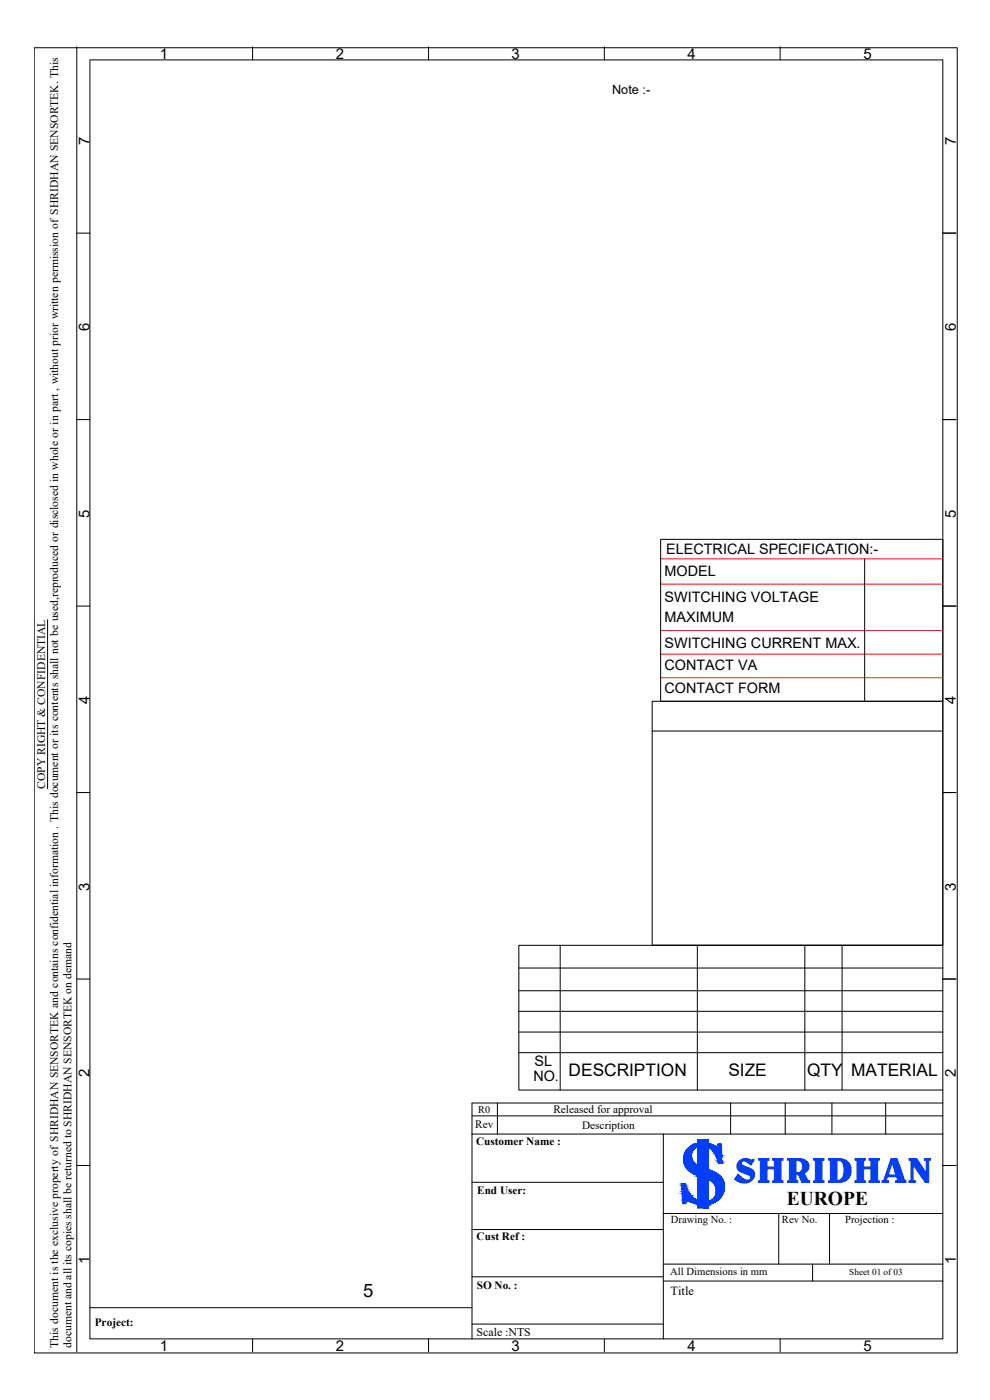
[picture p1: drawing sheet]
<svg xmlns="http://www.w3.org/2000/svg" width="297mm" height="420mm" viewBox="0 0 297 420" stroke-linecap="round" stroke-linejoin="round" font-family="sans-serif">
<!-- layer: 0 -->
<g fill="none" stroke="#000" stroke-width=".3">
<path d="M10.3 14.3h276.9v391.7h-276.9zM23 14v391.8M27 18h255.9v383.8h-255.9zM75.8 14v4M128.6 14v4M181.3 14v4M234.1 14v4M23 70h4M282.9 70h3.9M23 125.9h4M282.9 125.9h3.9M282.9 161.9v48.6"/>
<path d="M14.3 186v50.7M23 181.9h4M282.9 181.9h3.9M23 237.9h4M23 293.8h4M155.7 290.5h127.2M282.9 283.7h-127.2v43.4h127.2M282.9 293.8h3.9M141.6 331v9.3h141.3M23 349.8h4M141.6 354.8h57.4M199 340.3v61.5"/>
<path d="M282.9 349.8h3.9M141.6 369h57.4M199 379.4h83.9M199 364.2h83.9M233.7 364.2v15.2M243.8 379.4v5.1M248.9 364.2v15.2M27 392.5h114.6M141.6 397.4h57.4M141.6 383.2h57.4M199 384.5h83.9M75.8 401.8v4"/>
<path d="M128.6 401.8v4M181.3 401.8v4M234.1 401.8v4"/>
</g>
<g fill="#003fff" stroke="#003fff" stroke-width=".3">
<path d="M210.5 342.9h.5z"/>
<path d="M211.6 360.6h3z"/>
<path d="M204.8 360.3h1.5l-.6 .9z"/>
<path d="M210 361.5h2.1z"/>
<path d="M209.3 342.9h.3z"/>
<path d="M212 342.9l.5 .1z"/>
<path d="M211.3 350.4h1.2v.4z"/>
<path d="M210.7 360.5h1.3z"/>
<path d="M209.3 361.5l.4 .1z"/>
<path d="M212.1 361.6h.4z"/>
<path d="M211.5 361.7h1z"/>
<path d="M210.5 342.9l1.1 .1zM210 343h1.6zM210 343h1.6zM210 343h1.6z"/>
<path d="M210 343l2.1 .1zM209.5 343.1h2.6z"/>
<path d="M209.5 343.1h2.7zM209.4 343.1h2.8z"/>
<path d="M209.4 343.1l3.2 .1zM209 343.2h3.6z"/>
<path d="M209 343.2h3.8zM208.8 343.2h4z"/>
<path d="M208.8 343.2l4.3 .1zM208.5 343.3h4.6z"/>
<path d="M208.5 343.3l4.8 .1zM208.3 343.4h5z"/>
<path d="M208.3 343.4l5.3 .1zM208 343.5h5.6z"/>
<path d="M208 343.5l5.9 .1zM207.8 343.6h6.1z"/>
<path d="M207.8 343.6l6.3 .1zM207.6 343.7h6.5z"/>
<path d="M207.6 343.7l6.8 .2-.3-.2zM207.4 343.9l.2-.2 6.8 .2z"/>
<path d="M210.5 343.9h3.9zM210.5 343.9h3.9z"/>
<path d="M207.4 343.9h3.1zM207.4 343.9h3.1z"/>
<path d="M207.4 343.9h2.7zM207.4 343.9h3.1z"/>
<path d="M211 343.9h3.4zM211 343.9h3.4z"/>
<path d="M211.2 343.9h3.3zM211.2 343.9h3.3z"/>
<path d="M207.4 343.9h2.7zM207.2 344h2.5z"/>
<path d="M207.2 344h2.5zM207.2 344h2.4z"/>
<path d="M211.4 343.9l3.2 .1zM211.4 343.9l3.2 .1z"/>
<path d="M207.2 344h2.4zM207.2 344l2.2 .1z"/>
<path d="M211.8 344l3 .2zM211.8 344l3 .2z"/>
<path d="M207.1 344.1l1.9 .1 .4-.1zM206.9 344.2l.2-.1 1.9 .1z"/>
<path d="M215.5 343.4l1 .8v-.8zM215.5 343.4l1 .8h-1.6z"/>
<path d="M212.2 344.2h2.7zM212.2 344.2h2.7z"/>
<path d="M206.9 344.2h2.1zM206.8 344.3h2.1z"/>
<path d="M212.4 344.2l4.1 .1zM212.4 344.2l4.1 .1z"/>
<path d="M206.8 344.3h2.1zM206.7 344.4h2z"/>
<path d="M212.5 344.3l4 .2v-.2zM212.5 344.3l4 .2h-3.6z"/>
<path d="M206.7 344.4l1.7 .2 .3-.2zM206.4 344.6l.3-.2 1.7 .2zM206.4 344.6h2zM206.4 344.6h2z"/>
<path d="M212.9 344.5l3.6 .2v-.2zM212.9 344.5l3.6 .2h-3.3z"/>
<path d="M206.4 344.6l1.8 .3 .2-.3zM206.4 344.6l1.8 .3h-2z"/>
<path d="M206.2 344.9h2zM206.2 344.9l1.9 .1z"/>
<path d="M213.2 344.7l3.3 .3v-.3zM213.2 344.7l3.3 .3h-3z"/>
<path d="M206.1 345l1.9 .1 .1-.1zM206.1 345l1.9 .1h-2z"/>
<path d="M206 345.1l1.8 .2 .2-.2zM206 345.1l1.8 .2h-1.9z"/>
<path d="M205.9 345.3h1.9zM205.9 345.3l1.9 .1z"/>
<path d="M213.5 345l3 .4v-.4zM213.5 345l3 .4h-2.6z"/>
<path d="M205.8 345.4l1.9 .2 .1-.2zM205.8 345.4l1.9 .2h-2zM205.7 345.6h2zM205.7 345.6h2z"/>
<path d="M213.9 345.4l2.6 .3v-.3zM213.9 345.4l2.6 .3h-2.3z"/>
<path d="M205.7 345.6l1.8 .3 .2-.3zM205.7 345.6l1.8 .3h-2z"/>
<path d="M205.5 345.9l2 .1zM205.5 345.9l2 .1z"/>
<path d="M214.2 345.7l2.3 .4v-.4zM214.2 345.7l2.3 .4h-2z"/>
<path d="M205.5 346l2 .2v-.2zM205.5 346l2 .2h-2.1z"/>
<path d="M205.4 346.2l2 .2 .1-.2zM205.4 346.2l2 .2h-2.1z"/>
<path d="M205.3 346.4h2.1zM205.3 346.4h2.1z"/>
<path d="M214.5 346.1l2 .6v-.6zM214.5 346.1l2 .6h-1.8z"/>
<path d="M205.3 346.4l2.1 .3v-.3zM205.3 346.4l2.1 .3h-2.2zM205.2 346.7h2.2zM205.2 346.7h2.2z"/>
<path d="M205.2 346.7l2.3 .4-.1-.4zM205.2 346.7l2.3 .4h-2.3zM205.2 347.1h2.3zM205.2 347.1h2.3z"/>
<path d="M214.7 346.7l1.8 .5v-.5zM214.7 346.7l1.8 .5h-1.5z"/>
<path d="M205.2 347.1l2.4 .4-.1-.4zM205.2 347.1l2.4 .4h-2.5z"/>
<path d="M205.1 347.5l2.5 .1zM205.1 347.5l2.5 .1z"/>
<path d="M205.1 347.6l2.5 .2v-.2zM205.1 347.6l2.5 .2h-2.5z"/>
<path d="M205.1 347.8l2.6 .3-.1-.3zM205.1 347.8l2.6 .3h-2.6zM205.1 348.1h2.6zM205.1 348.1h2.6z"/>
<path d="M215 347.2l1.5 1v-1zM215 347.2l1.5 1h-1.1z"/>
<path d="M205.1 348.1l2.7 .2-.1-.2zM205.1 348.1l2.7 .2h-2.6z"/>
<path d="M215.4 348.2l1.1 .3v-.3zM215.4 348.2l1.1 .3h-1.1z"/>
<path d="M205.2 348.3l2.8 .3-.2-.3zM205.2 348.3l2.8 .3h-2.8zM205.2 348.6h2.8zM205.2 348.6h2.8z"/>
<path d="M205.2 348.6l3 .2-.2-.2zM205.2 348.6l3 .2h-3z"/>
<path d="M215.4 348.5l1.1 .3v-.3zM215.4 348.5l1.1 .3h-1z"/>
<path d="M205.2 348.8l3.2 .2-.2-.2zM205.2 348.8l3.2 .2h-3.2z"/>
<path d="M205.2 349l3.2 .1zM205.2 349l3.2 .1z"/>
<path d="M215.5 348.8l1 .4v-.4zM215.5 348.8l1 .4h-.9z"/>
<path d="M205.2 349.1l3.5 .2-.3-.2zM205.2 349.1l3.5 .2h-3.4z"/>
<path d="M205.3 349.3l3.7 .2-.3-.2zM205.3 349.3l3.7 .2h-3.6z"/>
<path d="M205.4 349.5h3.6zM205.4 349.5h3.6z"/>
<path d="M205.4 349.5l3.9 .2-.3-.2zM205.4 349.5l3.9 .2h-3.8z"/>
<path d="M205.5 349.7l4.1 .2-.3-.2zM205.5 349.7l4.1 .2h-4.1z"/>
<path d="M205.5 349.9l4.3 .1zM205.5 349.9l4.3 .1z"/>
<path d="M205.6 350l5.1 .3-.9-.3zM205.6 350l5.1 .3h-4.9z"/>
<path d="M205.8 350.3l5 .1zM205.8 350.3l5 .1z"/>
<path d="M205.8 350.4l6 .3-1-.3zM205.8 350.4l6 .3h-5.7z"/>
<path d="M206.1 350.7l5.8 .1zM206.1 350.7l5.8 .1z"/>
<path d="M206.1 350.8l6.9 .3-1.1-.3zM206.1 350.8l6.9 .3h-6.5z"/>
<path d="M206.5 351.1l6.5 .1zM206.5 351.1l6.5 .1z"/>
<path d="M206.5 351.2l7.1 .2-.6-.2zM206.5 351.2l7.1 .2h-6.8z"/>
<path d="M206.8 351.4l7 .1zM206.8 351.4l7 .1z"/>
<path d="M206.9 351.5l7.4 .2-.5-.2zM206.9 351.5l7.4 .2h-7.1z"/>
<path d="M207.2 351.7l7.3 .2zM207.2 351.7l7.3 .2z"/>
<path d="M207.4 351.9l7.5 .2-.4-.2zM207.4 351.9l7.5 .2h-7.1z"/>
<path d="M207.8 352.1l7.2 .1zM207.8 352.1l7.2 .1z"/>
<path d="M207.9 352.2l7.5 .1-.4-.1zM207.9 352.2l7.5 .1h-7.1z"/>
<path d="M208.3 352.3l7.1 .1zM208.3 352.3l7.1 .1z"/>
<path d="M208.4 352.4l7.3 .2-.3-.2zM208.4 352.4l7.3 .2h-6.7zM209 352.6h6.7zM209 352.6h6.7z"/>
<path d="M209 352.6l6.9 .2-.2-.2zM209 352.6l6.9 .2h-6.5z"/>
<path d="M209.4 352.8l6.7 .1zM209.4 352.8l6.7 .1z"/>
<path d="M209.8 352.9l6.6 .4-.3-.4zM209.8 352.9l6.6 .4h-5.7z"/>
<path d="M210.7 353.3h5.7zM210.7 353.3h5.7z"/>
<path d="M210.8 353.3l5.9 .3-.3-.3zM210.8 353.3l5.9 .3h-5z"/>
<path d="M211.7 353.6l5.1 .2-.1-.2zM211.7 353.6l5.1 .2h-4.6z"/>
<path d="M212.2 353.8l4.6 .1zM212.2 353.8l4.6 .1z"/>
<path d="M212.5 353.9l4.4 .1zM212.5 353.9l4.4 .1z"/>
<path d="M212.7 354l4.2 .1zM212.7 354l4.2 .1z"/>
<path d="M212.8 354.1l4.2 .1-.1-.1zM212.8 354.1l4.2 .1h-4z"/>
<path d="M213 354.2l4.1 .2zM213 354.2l4.1 .2z"/>
<path d="M213.2 354.4l3.9 .2v-.2zM213.2 354.4l3.9 .2h-3.6z"/>
<path d="M213.5 354.6l3.7 .3-.1-.3zM213.5 354.6l3.7 .3h-3.3z"/>
<path d="M213.9 354.9l3.3 .1zM213.9 354.9l3.3 .1z"/>
<path d="M214 355l3.3 .2-.1-.2zM214 355l3.3 .2h-3.1z"/>
<path d="M214.2 355.2l3.1 .1zM214.2 355.2l3.1 .1z"/>
<path d="M204.6 355.2l1.1 .3-.2-.3zM204.6 355.2l1.1 .3h-1.1z"/>
<path d="M214.3 355.3l3 .3v-.3zM214.3 355.3l3 .3h-2.9z"/>
<path d="M214.4 355.6l3 .2-.1-.2zM214.4 355.6l3 .2h-2.8z"/>
<path d="M204.6 355.5l1.2 .4-.1-.4zM204.6 355.5l1.2 .4h-1.1z"/>
<path d="M214.6 355.8l2.8 .1zM214.6 355.8l2.8 .1z"/>
<path d="M214.6 355.9l2.8 .3v-.3zM214.6 355.9l2.8 .3h-2.7z"/>
<path d="M204.7 355.9l1.2 .4-.1-.4zM204.7 355.9l1.2 .4h-1.2z"/>
<path d="M214.7 356.2l2.7 .2v-.2zM214.7 356.2l2.7 .2h-2.6z"/>
<path d="M214.8 356.4h2.6zM214.8 356.4l2.5 .1z"/>
<path d="M214.8 356.5l2.5 .3v-.3zM214.8 356.5l2.5 .3h-2.4z"/>
<path d="M204.7 356.3l1.5 .6-.3-.6zM204.7 356.3l1.5 .6h-1.5z"/>
<path d="M214.9 356.8l2.4 .2v-.2zM214.9 356.8l2.4 .2h-2.4z"/>
<path d="M214.9 357h2.4zM214.9 357l2.3 .2z"/>
<path d="M214.9 357.2l2.3 .3v-.3zM214.9 357.2l2.3 .3h-2.3z"/>
<path d="M204.7 356.9l1.8 .7-.3-.7zM204.7 356.9l1.8 .7h-1.8z"/>
<path d="M214.9 357.5h2.3zM214.9 357.5l2.2 .1z"/>
<path d="M214.9 357.6l2.2 .2v-.2zM214.9 357.6l2.2 .2h-2.2z"/>
<path d="M214.9 357.8l2.1 .3 .1-.3zM214.9 357.8l2.1 .3h-2.1z"/>
<path d="M214.9 358.1h2.1zM214.9 358.1l2.1 .1z"/>
<path d="M204.7 357.6l2.2 .6-.4-.6zM204.7 357.6l2.2 .6h-2.2z"/>
<path d="M214.9 358.2l1.9 .3 .2-.3zM214.9 358.2l1.9 .3h-2z"/>
<path d="M214.8 358.5h2zM214.8 358.5l2 .1z"/>
<path d="M204.7 358.2l2.7 .6-.5-.6zM204.7 358.2l2.7 .6h-2.7z"/>
<path d="M214.7 358.6l1.9 .2 .2-.2zM214.7 358.6l1.9 .2h-2z"/>
<path d="M214.6 358.8l1.9 .2 .1-.2zM214.6 358.8l1.9 .2h-1.9z"/>
<path d="M214.6 359h1.9zM214.6 359l1.8 .1h-1.9z"/>
<path d="M204.7 358.8l3.1 .4-.4-.4zM204.7 358.8l3.1 .4h-3.1z"/>
<path d="M214.5 359.1l1.7 .3 .2-.3zM214.5 359.1l1.7 .3h-1.9z"/>
<path d="M214.3 359.4h1.9zM214.3 359.4h1.9z"/>
<path d="M204.7 359.2l3.6 .4-.5-.4zM204.7 359.2l3.6 .4h-3.6z"/>
<path d="M214.3 359.4l1.7 .2 .2-.2zM214.3 359.4l1.7 .2h-1.9z"/>
<path d="M214.1 359.6l1.7 .2 .2-.2zM214.1 359.6l1.7 .2h-1.8z"/>
<path d="M214 359.8h1.8zM213.9 359.8h1.9z"/>
<path d="M204.7 359.6l4 .3-.4-.3zM204.7 359.6l4 .3h-4z"/>
<path d="M213.9 359.8l1.7 .2 .2-.2zM213.9 359.8l1.7 .2h-1.9z"/>
<path d="M213.7 360h1.9zM213.5 360.1h1.9z"/>
<path d="M204.7 359.9l4.4 .3-.4-.3zM204.7 359.9l4.4 .3h-4.4z"/>
<path d="M213.5 360.1h1.9zM213.3 360.2h2z"/>
<path d="M204.7 360.2h4.6zM204.7 360.2h4.6z"/>
<path d="M206.3 360.2l3.2 .1zM206.3 360.2l3.2 .1z"/>
<path d="M204.8 360.2h1.5zM204.8 360.2l1.5 .1z"/>
<path d="M213.3 360.2l1.7 .2 .3-.2zM212.9 360.4l.4-.2 1.7 .2z"/>
<path d="M206.4 360.3l3.5 .2zM206.4 360.3l3.5 .2z"/>
<path d="M212.9 360.4h2.1zM212.7 360.5h2.2z"/>
<path d="M212.7 360.5h2.2zM212.5 360.5h2.4z"/>
<path d="M206.7 360.5h3.6zM206.7 360.5h3.6z"/>
<path d="M212.5 360.5h2.4zM212.1 360.6h2.6z"/>
<path d="M206.9 360.5l3.8 .1zM206.9 360.5l3.8 .1z"/>
<path d="M212.1 360.6h2.6zM211.6 360.6h3zM211.2 360.6h3.4z"/>
<path d="M207 360.6h4.2zM207 360.6h4.2z"/>
<path d="M207.1 360.6h7.5zM207.1 360.6l7.5 .1z"/>
<path d="M207.2 360.7h7.4zM207.2 360.7l7.1 .1z"/>
<path d="M207.4 360.8h6.9zM207.4 360.8l6.8 .1z"/>
<path d="M207.7 360.9l6.2 .1 .3-.1zM207.7 360.9l6.2 .1h-5.7z"/>
<path d="M208.2 361h5.7zM208.2 361l5.6 .1z"/>
<path d="M204.8 361.2h.9zM204.8 360.3l.9 .9h-.9z"/>
<path d="M208.3 361.1h5.5zM208.3 361.1l5.1 .1z"/>
<path d="M208.7 361.2h4.7zM208.7 361.2l4.7 .1z"/>
<path d="M208.8 361.3h4.6zM208.8 361.3h4.2z"/>
<path d="M209.2 361.3h3.8zM209.2 361.3l3.7 .1z"/>
<path d="M209.2 361.4h3.7zM209.2 361.4h3.3z"/>
<path d="M209.6 361.4h2.9zM209.6 361.4l2.5 .1zM210 361.5h2.1zM210 361.5h2.1z"/>
<path d="M210 361.5l1.4 .1zM210.6 361.6h.8z"/>
<path d="M209.3 342l3.2 .4v-.4zM209.3 342l3.2 .4h-3.2z"/>
<path d="M211 342.4l1.5 .3v-.3zM211 342.4l1.5 .3h-1.5z"/>
<path d="M209.3 342.7l3.2 .1zM209.3 342.7l3.2 .1z"/>
<path d="M211 342.8h1.5zM211 342.8h1.5z"/>
<path d="M209.3 342.8h1.1zM209.3 342.8h1.7z"/>
<path d="M211.1 342.8h1.4zM211.1 342.8h1.4z"/>
<path d="M209.3 342.8h1.1zM209.3 342.8l.5 .1z"/>
<path d="M211.5 342.8l1 .1zM211.5 342.8l1 .1z"/>
<path d="M209.3 342.9h.5zM209.3 342.9h.3z"/>
<path d="M212 342.9l.5 .1zM212.3 343l.2 .1z"/>
<path d="M210.5 344l.7 .1zM210.1 344.1h1.1z"/>
<path d="M210.1 344.1h1.3zM210 344.1h1.4z"/>
<path d="M210 344.1h1.6zM209.7 344.1h1.9z"/>
<path d="M209.7 344.1l2.1 .1zM209.6 344.2h2.2z"/>
<path d="M209.6 344.2h2.3zM209.5 344.2h2.4z"/>
<path d="M209.5 344.2l2.6 .1zM209.3 344.3h2.8z"/>
<path d="M209.3 344.3h2.9zM209.3 344.3h2.9z"/>
<path d="M209.3 344.3l3.2 .2-.3-.2zM209.3 344.3l3.2 .2h-3.2z"/>
<path d="M209.3 344.5h3.2zM209.3 344.5h3.2z"/>
<path d="M209.3 344.8l3.2 .4v-.4zM209.3 344.8l3.2 .4h-3.2z"/>
<path d="M211 345.2l1.5 .3v-.3zM211 345.2l1.5 .3h-1.5z"/>
<path d="M209.3 345.5l3.2 .4v-.4zM209.3 345.5l3.2 .4h-3.2z"/>
<path d="M209.3 346.2l3.2 .4v-.4zM209.3 346.2l3.2 .4h-3.2z"/>
<path d="M211 346.6l1.5 .3v-.3zM211 346.6l1.5 .3h-1.5z"/>
<path d="M209.3 346.9l3.2 .4v-.4zM209.3 346.9l3.2 .4h-3.2z"/>
<path d="M209.3 347.6l3.2 .4v-.4zM209.3 347.6l3.2 .4h-3.2z"/>
<path d="M211 348l1.5 .3v-.3zM211 348l1.5 .3h-1.5z"/>
<path d="M209.3 348.3l3.2 .4v-.4zM209.3 348.3l3.2 .4h-3.2z"/>
<path d="M209.3 349l3.2 .4v-.4zM209.3 349l3.2 .4h-3.2z"/>
<path d="M211 349.4l1.5 .3v-.3zM211 349.4l1.5 .3h-1.5z"/>
<path d="M209.5 349.7h3zM209.5 349.7h3z"/>
<path d="M209.6 349.7l2.9 .4v-.4zM209.6 349.7l2.9 .4h-2z"/>
<path d="M209.3 353.2l1.7 .4zM209.3 353.2l1.7 .4h-1.7z"/>
<path d="M211 353.6l.8 .3zM211 353.6l.8 .3h-.8z"/>
<path d="M209.3 353.9h2.8zM209.3 353.9h2.8z"/>
<path d="M209.3 353.9l3 .1zM209.3 353.9l3 .1z"/>
<path d="M209.3 354l3.2 .1zM209.3 354l3.2 .1z"/>
<path d="M209.3 354.1l3.2 .1zM209.3 354.1l3.2 .1z"/>
<path d="M209.3 354.5l3.2 .5v-.5zM209.3 354.5l3.2 .5h-3.2z"/>
<path d="M211 355l1.5 .2v-.2zM211 355l1.5 .2h-1.5z"/>
<path d="M209.3 355.2l3.2 .4v-.4zM209.3 355.2l3.2 .4h-3.2z"/>
<path d="M209.3 355.9l3.2 .4v-.4zM209.3 355.9l3.2 .4h-3.2z"/>
<path d="M211 356.3l1.5 .3v-.3zM211 356.3l1.5 .3h-1.5z"/>
<path d="M209.3 356.6l3.2 .4v-.4zM209.3 356.6l3.2 .4h-3.2z"/>
<path d="M209.3 357.3l3.2 .4v-.4zM209.3 357.3l3.2 .4h-3.2z"/>
<path d="M211 357.7l1.5 .3v-.3zM211 357.7l1.5 .3h-1.5z"/>
<path d="M209.3 358l3.2 .4v-.4zM209.3 358l3.2 .4h-3.2z"/>
<path d="M209.3 358.7l3.2 .4v-.4zM209.3 358.7l3.2 .4h-3.2z"/>
<path d="M211 359.1l1.5 .3v-.3zM211 359.1l1.5 .3h-1.5z"/>
<path d="M209.3 359.4l3.2 .4v-.4zM209.3 359.4l3.2 .4h-3.2z"/>
<path d="M209.4 360.1l3.1 .2v-.2zM209.4 360.1l3.1 .2z"/>
<path d="M209.8 360.3l2.7 .1zM209.8 360.3l2.7 .1z"/>
<path d="M210.2 360.4h2.3zM210.2 360.4h2.2z"/>
<path d="M210.3 360.4h2.1zM210.3 360.4l1.8 .1z"/>
<path d="M210.7 360.5h1.4zM210.7 360.5h1.3z"/>
<path d="M210.7 360.5h1zM211.1 360.5h.6z"/>
<path d="M209.3 361.6h.7zM209.3 361.6h.7z"/>
<path d="M212.1 361.6h.4zM212.1 361.6h.4z"/>
<path d="M212.1 361.6l.4 .1zM211.5 361.7h1zM210.7 361.7h1.8z"/>
<path d="M209.3 361.6l1.4 .1zM209.3 361.6l1.4 .1z"/>
<path d="M209.3 361.7l3.2 .2v-.2zM209.3 361.7l3.2 .2h-3.2z"/>
<path d="M211 361.9l1.5 .3v-.3zM211 361.9l1.5 .3h-1.5z"/>
<path d="M209.3 362.2l3.2 .4v-.4zM209.3 362.2l3.2 .4h-3.2z"/>
</g>
<g fill="none" stroke="#003fff" stroke-width=".3">
<path d="M205.2 347.1l.1 1.9 .8 1.8M205.5 355.2h-.9l.2 6h.9l.6-1 .9 .5M205.6 355.2l.1 .4M205.7 355.6l.8 2 .9 1.2M206.1 350.8l1.8 1.4 4.3 1.6M207.4 358.8l.2 .3a5.1 5.1 0 0 0 4.5 1.5M208.2 344.9a3.1 3.1 0 0 0 0 3.9M208.2 348.8l1.4 1 3.4 1.3a5.5 5.5 0 0 1 4.4 4.8 4.7 4.7 0 0 1-1.9 4.3M209 343.2a7.2 7.2 0 0 1 6 1M209 343.2a5 5 0 0 0-3.8 3.9M209.9 353.2l2.2 .7M212.1 353.9l.5 .2"/>
<path d="M212.2 353.8l.9 .4M213.1 354.2l.9 .8 .7 1M213.2 344.7a3.8 3.8 0 0 0-5 .2M213.2 344.7l1.3 1.5M214.5 346.1l1.1 2.7M214.6 355.9l.3 .9M214.9 356.9a3.1 3.1 0 0 1-2.8 3.7M214.9 344.2l.6-.8h1v5.8h-.9l-.1-.4M207.2 360.7l2.1 .7M209.2 361.4l1.5 .2M213.8 361.1l-1.2 .4-1.9 .1M215.4 360.2l-1.6 .9"/>
</g>
<!-- layer: TEXT -->
<path d="M141.6 331h141.3M141.6 334.9h141.3M149.2 331v9.3M219.2 331v9.3M235.6 331v9.3M249.6 331v9.3M265.7 331v9.3M141.6 340.3v61.5" fill="none" stroke="#000" stroke-width=".3"/>
<path d="M195.7 219.4h87.2M198.2 210.5h84.7M282.9 210.5h-87.2v73.2h87.2M282.9 210.5v73.2h-87.2M282.9 237.9h3.9" fill="none" stroke="#000" stroke-width=".3"/>
<!-- layer: DWG -->
<path d="M259.4 167.7v42.8M282.9 161.9h-84.7v48.6M155.7 297.3h127.2M168.1 283.7v43.4M209.2 283.7v43.4M241.5 283.7v43.4M252.7 283.7v43.4M155.7 303.5h127.2M155.7 309.7h127.2M155.7 315.9h127.2" fill="none" stroke="#000" stroke-width=".3"/>
<path d="M198.2 175.3h84.7M198.2 167.7h84.7M198.2 196.3h84.7M198.2 189.3h84.7M198.2 203.4h84.7" fill="none" stroke="#f00" stroke-width=".3"/>
<text font-size="10.9" fill="#003fff" x="220.2" y="355">SHRIDHAN</text>
<text font-size="5.9" x="236.1" y="361.6">EUROPE</text>
<text font-size="5.6" x="109" y="389.2">5</text>
<g font-size="5.2">
<text x="170.6" y="322.8">DESCRIPTION</text>
<text x="218.5" y="322.8">SIZE</text>
<text x="242.2" y="322.8">QTY</text>
<text x="255.4" y="322.8">MATERIAL</text>
</g>
<g font-size="4.5">
<text x="47.9" y="17.6">1</text>
<text x="100.8" y="17.6">2</text>
<text x="153.5" y="17.6">3</text>
<text x="206.3" y="17.6">4</text>
<text x="259.1" y="17.6">5</text>
<text x="26.9" y="43.5" transform="rotate(-90 26.9 43.5)">7</text>
<text x="286.7" y="43.5" transform="rotate(-90 286.7 43.5)">7</text>
<text x="26.9" y="99.4" transform="rotate(-90 26.9 99.4)">6</text>
<text x="286.7" y="99.4" transform="rotate(-90 286.7 99.4)">6</text>
<text x="26.9" y="155.4" transform="rotate(-90 26.9 155.4)">5</text>
<text x="286.7" y="155.4" transform="rotate(-90 286.7 155.4)">5</text>
<text x="26.9" y="211.4" transform="rotate(-90 26.9 211.4)">4</text>
<text x="286.7" y="211.4" transform="rotate(-90 286.7 211.4)">4</text>
<text x="26.9" y="267.3" transform="rotate(-90 26.9 267.3)">3</text>
<text x="286.7" y="267.3" transform="rotate(-90 286.7 267.3)">3</text>
<text x="26.9" y="323.3" transform="rotate(-90 26.9 323.3)">2</text>
<text x="286.7" y="323.3" transform="rotate(-90 286.7 323.3)">2</text>
<text x="26.9" y="379.3" transform="rotate(-90 26.9 379.3)">1</text>
<text x="286.7" y="379.3" transform="rotate(-90 286.7 379.3)">1</text>
<text x="47.9" y="405.4">1</text>
<text x="100.8" y="405.4">2</text>
<text x="153.5" y="405.4">3</text>
<text x="206.3" y="405.4">4</text>
<text x="259.1" y="405.4">5</text>
</g>
<g font-size="4.3">
<text x="199.9" y="166.2">ELECTRICAL SPECIFICATION:-</text>
<text x="199.4" y="172.8">MODEL</text>
<text x="199.4" y="180.6">SWITCHING VOLTAGE</text>
<text x="199.4" y="186.5">MAXIMUM</text>
<text x="199.4" y="194.5">SWITCHING CURRENT MAX.</text>
<text x="199.4" y="201.2">CONTACT VA</text>
<text x="199.4" y="207.8">CONTACT FORM</text>
<text x="160.4" y="320">SL</text>
<text x="160" y="324.6">NO.</text>
</g>
<text font-size="3.8" x="183.7" y="28.1">Note :-</text>
<text font-size="3.7" x="201.2" y="388.7">Title</text>
<g font-size="3.5">
<text x="13.5" y="236.7" transform="rotate(-90 13.5 236.7)">COPY RIGHT &amp; CONFIDENTIAL</text>
<text x="143" y="401">Scale :NTS</text>
<text x="17.5" y="404.5" transform="rotate(-90 17.5 404.5)">This document is the exclusive property of SHRIDHAN SENSORTEK and contains confidential information . This document or its contents shall not be used,reproduced or disclosed in whole or in part , without prior written permission of SHRIDHAN SENSORTEK. This</text>
<text x="21.5" y="404.5" transform="rotate(-90 21.5 404.5)">document and all its copies shall be returned to SHRIDHAN SENSORTEK on demand</text>
</g>
<g font-size="3.4">
<text x="166" y="334">Released for approval</text>
<text x="142.6" y="338.6">Rev</text>
<text x="174.6" y="338.7">Description</text>
<text x="142.8" y="343.7">Customer Name :</text>
<text x="143.2" y="358.3">End User:</text>
<text x="143" y="372.2">Cust Ref :</text>
<text x="143.1" y="386.9">SO No. :</text>
<text x="28.4" y="398.1">Project:</text>
</g>
<g font-size="3.2">
<text x="201.3" y="367.1">Drawing No. :</text>
<text x="234.6" y="367">Rev No.</text>
<text x="253.6" y="367.1">Projection :</text>
<text x="201.1" y="382.7">All Dimensions in mm</text>
</g>
<text font-size="3.1" x="143.5" y="334">R0</text>
<text font-size="2.8" x="254.8" y="382.7">Sheet 01 of 03</text>
</svg>
